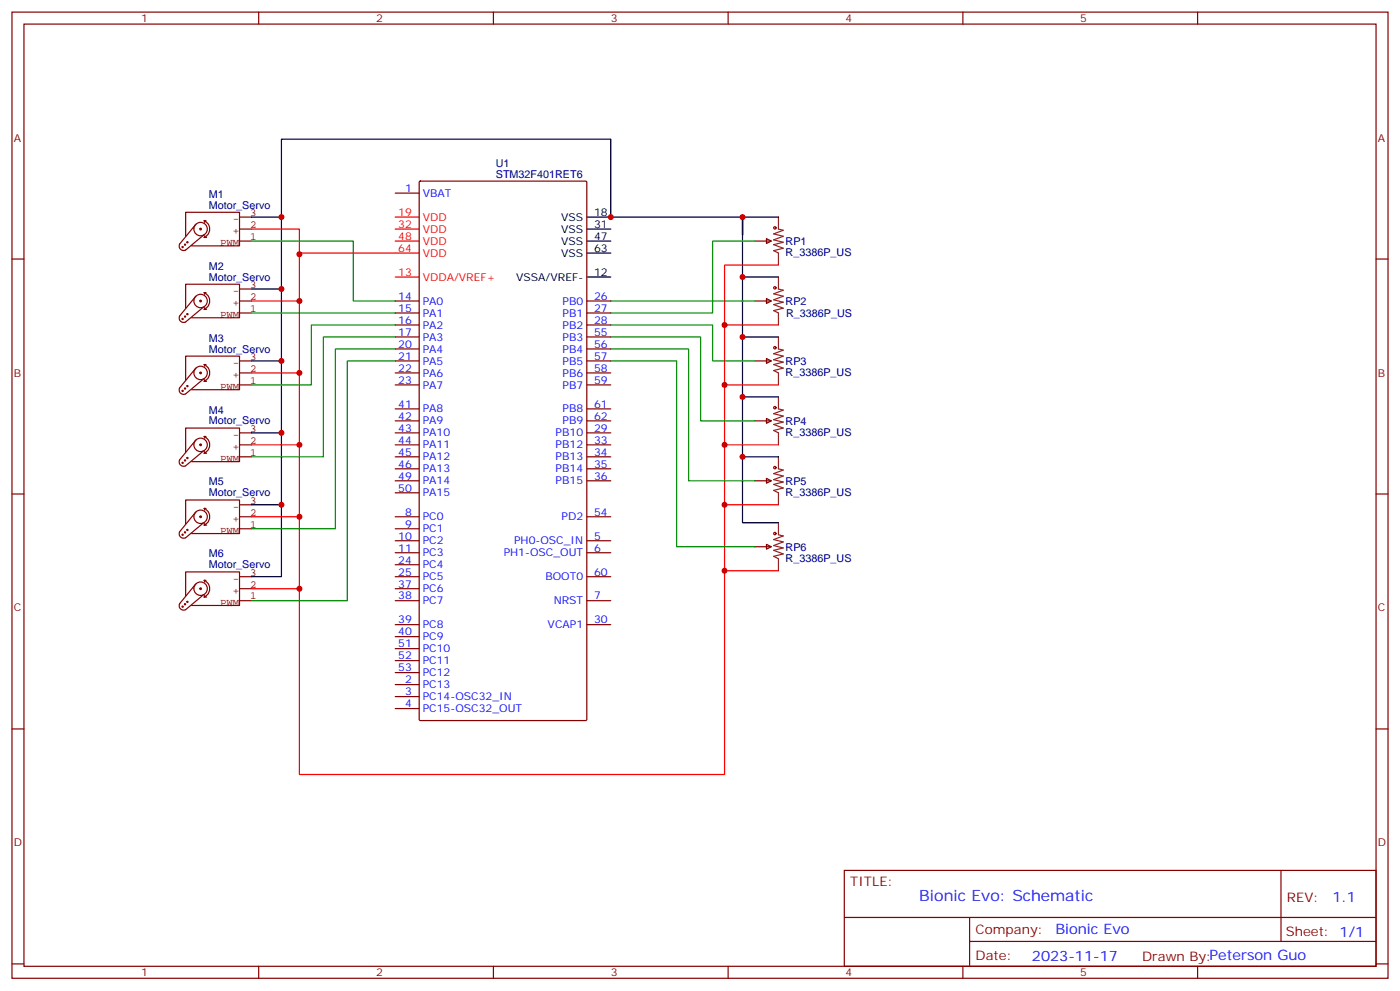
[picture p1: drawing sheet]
<svg xmlns="http://www.w3.org/2000/svg" width="412mm" height="292mm" viewBox="0 0 412 292" stroke-linecap="round" stroke-linejoin="round" font-family="sans-serif">
<g fill="none" stroke="#870000" stroke-width=".35">
<path d="M3.5 3.6h405.4v284.3h-405.4zM7.1 7.1h398.2v277.3h-398.2zM76.2 3.6v3.5M145.3 3.6v3.5M214.5 3.6v3.5M283.6 3.6v3.5M352.8 3.6v3.5M116.4 56.8h7.1M123.5 53.5l.3-.2h48.7l.3 .2 .1 158.2-.2 .3-48.9 .1-.3-.2zM3.5 76.2h3.6M222.2 70.9h5M225.8 70.2l1.4 .7-1.4 .7z"/>
<path d="M405.3 76.2h3.6M116.4 88.6h7.1M116.4 92.1h7.1M116.4 95.6h7.1M116.4 99.2h7.1M172.9 88.6h7M172.9 92.1h7M172.9 95.6h7M172.9 99.2h7M222.2 88.6h5M225.8 87.9l1.4 .7-1.4 .7zM116.4 102.7h7.1"/>
<path d="M116.4 106.2h7.1M116.4 109.7h7.1M116.4 113.3h7.1M172.9 102.7h7M172.9 106.2h7M172.9 109.7h7M172.9 113.3h7M222.2 106.2h5M225.8 105.5l1.4 .7-1.4 .7zM116.4 127.4h7.1M116.4 130.9h7.1M116.4 134.4h7.1"/>
<path d="M116.4 138h7.1M116.4 120.3h7.1M116.4 123.9h7.1M172.9 127.4h7M172.9 130.9h7M172.9 134.4h7M172.9 138h7M172.9 120.3h7M172.9 123.9h7M222.2 123.9h5M225.8 123.2l1.4 .7-1.4 .7zM3.5 145.4h3.6"/>
<path d="M116.4 141.5h7.1M116.4 145h7.1M116.4 152.1h7.1M116.4 155.6h7.1M116.4 159.1h7.1M172.9 141.5h7M172.9 152.1h7M172.9 159.1h7M222.2 141.5h5M225.8 140.8l1.4 .7-1.4 .7zM405.3 145.4h3.6M116.4 162.7h7.1"/>
<path d="M116.4 166.2h7.1M116.4 169.7h7.1M116.4 173.2h7.1M116.4 176.8h7.1M172.9 162.7h7M172.9 169.7h7M172.9 176.8h7M222.2 160.9h5M225.8 160.2l1.4 .7-1.4 .7zM116.4 183.8h7.1M116.4 187.4h7.1M116.4 190.9h7.1"/>
<path d="M116.4 194.4h7.1M116.4 197.9h7.1M172.9 183.8h7M3.5 214.5h3.6M116.4 201.5h7.1M116.4 205h7.1M116.4 208.5h7.1M405.3 214.5h3.6M248.7 256.2h156.6v28.2h-156.6zM377.3 256.2v20.9M248.7 270h156.5M285.6 277.1h119.6"/>
<path d="M285.6 270v14.1M3.5 283.7h3.6M76.2 284.4v3.5M145.3 284.4v3.5M214.5 284.4v3.5M283.6 284.4v3.5M352.8 284.4v3.5M405.3 283.7h3.6"/>
</g>
<g fill="none" stroke="#000" stroke-width=".35">
<path d="M74.1 63.9h8.8M172.9 63.9h7M172.9 67.4h7M172.9 70.9h7M172.9 74.5h7M218.7 63.9v89.9h10.6M229.3 63.9h-49.4v-22.9h-97v128.7h-8.8M74.1 85.1h8.8M172.9 81.5h7M218.7 81.5h10.6M218.7 99.2h10.6M74.1 106.2h8.8"/>
<path d="M218.7 116.8h10.6M74.1 127.4h8.8M218.7 134.4h10.6M74.1 148.6h8.8"/>
</g>
<g fill="none" stroke="#f00" stroke-width=".35">
<path d="M74.1 67.4h14.1v7.4M116.4 63.9h7.1M116.4 67.4h7.1M116.4 70.9h7.1M123.5 74.5h-35.3v153.4h125.2v-59.9h15.9M229.3 78h-15.9v90M74.1 88.6h14.1M116.4 81.5h7.1M213.4 95.6h15.9M74.1 109.7h14.1M213.4 113.3h15.9M74.1 130.9h14.1"/>
<path d="M213.4 130.9h15.9M74.1 152.1h14.1M213.4 148.6h15.9M74.1 173.2h14.1"/>
</g>
<g fill="none" stroke="#850000" stroke-width=".35">
<path d="M53.7 72.6l.3 .1-.2 .2-.2-.2M54.4 71.9l.3 .1-.2 .2-.2-.2M54.7 69.5v-7h15.9v9.9h-14.2M55.1 71.2l.3 .1-.2 .2-.2-.2M57.1 67.2a1.98 1.98 0 0 1 3.1-1.4 1.98 1.98 0 0 1-.2 3.3 1.98 1.98 0 0 1-2.9-1.7M57.7 66l-4.8 5.8a1.31 1.31 0 0 0 .3 1.5 1.31 1.31 0 0 0 1.5 .3M58.9 67.3l.4 .1-.2 .3-.3-.3M60 69.2l-5.3 4.4M60.1 64.9a2.68 2.68 0 0 1 1.7 2.5 2.68 2.68 0 0 1-1.7 2.5M60.1 64.9h.6M60.1 64.9l.2 .6M60.1 69.9h.8"/>
<path d="M60.3 69.4l-.2 .5M70.6 70.9h3.5M70.6 67.4h3.5M70.6 63.9h3.5M53.7 93.8l.3 .1-.2 .2-.2-.2M54.4 93.1l.3 .1-.2 .1-.2-.1M54.7 90.7v-7.1h15.9v9.9h-14.2M55.1 92.3l.3 .2-.2 .1-.2-.1M57.1 88.4a1.98 1.98 0 0 1 3.1-1.5 1.98 1.98 0 0 1-.2 3.4 1.98 1.98 0 0 1-2.9-1.7M57.7 87.2l-4.8 5.8a1.31 1.31 0 0 0 .3 1.5 1.31 1.31 0 0 0 1.5 .3M58.9 88.4l.4 .2-.2 .2-.3-.2M60 90.3l-5.3 4.5"/>
<path d="M60.1 86.1a2.68 2.68 0 0 1 1.7 2.5 2.68 2.68 0 0 1-1.7 2.4M60.1 86.1h.6M60.1 86.1l.2 .5M60.1 91.1h.8M60.3 90.5l-.2 .6M70.6 92.1h3.5M70.6 88.6h3.5M70.6 85.1h3.5M53.7 114.9l.3 .1-.2 .2-.2-.2M54.4 114.2l.3 .1-.2 .2-.2-.2M54.7 111.9v-7.1h15.9v9.9h-14.2M55.1 113.5l.3 .1-.2 .2-.2-.2"/>
<path d="M57.1 109.6a1.98 1.98 0 0 1 3.1-1.5 1.98 1.98 0 0 1-.2 3.4 1.98 1.98 0 0 1-2.9-1.8M57.7 108.3l-4.8 5.9a1.31 1.31 0 0 0 .3 1.5 1.31 1.31 0 0 0 1.5 .2M58.9 109.6l.4 .1-.2 .3-.3-.3M60 111.5l-5.3 4.4M60.1 107.3a2.68 2.68 0 0 1 1.7 2.4 2.68 2.68 0 0 1-1.7 2.5M60.1 107.3h.6M60.1 107.3l.2 .5M60.1 112.2h.8M60.3 111.7l-.2 .5M70.6 113.3h3.5M70.6 109.7h3.5M70.6 106.2h3.5"/>
<path d="M53.7 136.1l.3 .1-.2 .2-.2-.2M54.4 135.4l.3 .1-.2 .2-.2-.2M54.7 133v-7h15.9v9.9h-14.2M55.1 134.7l.3 .1-.2 .2-.2-.2M57.1 130.7a1.98 1.98 0 0 1 3.1-1.4 1.98 1.98 0 0 1-.2 3.3 1.98 1.98 0 0 1-2.9-1.7M57.7 129.5l-4.8 5.8a1.31 1.31 0 0 0 .3 1.5 1.31 1.31 0 0 0 1.5 .3M58.9 130.8l.4 .1-.2 .3-.3-.3M60 132.7l-5.3 4.4M60.1 128.4a2.68 2.68 0 0 1 1.7 2.5 2.68 2.68 0 0 1-1.7 2.5M60.1 128.4h.6M60.1 128.4l.2 .6M60.1 133.4h.8"/>
<path d="M60.3 132.9l-.2 .5M70.6 134.4h3.5M70.6 130.9h3.5M70.6 127.4h3.5M53.7 157.3l.3 .1-.2 .2-.2-.2M54.4 156.6l.3 .1-.2 .1-.2-.1M54.7 154.2v-7.1h15.9v9.9h-14.2M55.1 155.8l.3 .2-.2 .1-.2-.1M57.1 151.9a1.98 1.98 0 0 1 3.1-1.5 1.98 1.98 0 0 1-.2 3.4 1.98 1.98 0 0 1-2.9-1.7M57.7 150.7l-4.8 5.8a1.31 1.31 0 0 0 .3 1.5 1.31 1.31 0 0 0 1.5 .3M58.9 151.9l.4 .2-.2 .2-.3-.2M60 153.8l-5.3 4.5"/>
<path d="M60.1 149.6a2.68 2.68 0 0 1 1.7 2.5 2.68 2.68 0 0 1-1.7 2.4M60.1 149.6h.6M60.1 149.6l.2 .5M60.1 154.6h.8M60.3 154l-.2 .6M70.6 155.6h3.5M70.6 152.1h3.5M70.6 148.6h3.5M52.9 177.7a1.31 1.31 0 0 0 .3 1.5 1.31 1.31 0 0 0 1.5 .2M53.7 178.4l.3 .1-.2 .2-.2-.2M54.4 177.7l.3 .1-.2 .2-.2-.2M54.7 175.4v-7.1h15.9v9.9h-14.2"/>
<path d="M55.1 177l.3 .1-.2 .2-.2-.2M57.1 173.1a1.98 1.98 0 0 1 3.1-1.5 1.98 1.98 0 0 1-.2 3.4 1.98 1.98 0 0 1-2.9-1.8M57.7 171.8l-4.8 5.9M58.9 173.1l.4 .1-.2 .3-.3-.3M60 175l-5.3 4.4M60.1 170.8a2.68 2.68 0 0 1 1.7 2.4 2.68 2.68 0 0 1-1.7 2.5M60.1 170.8h.6M60.1 170.8l.2 .5M60.1 175.7h.8M60.3 175.2l-.2 .5M70.6 176.8h3.5M70.6 173.2h3.5"/>
<path d="M70.6 169.7h3.5"/>
</g>
<g fill="none" stroke="#a10000" stroke-width=".35">
<circle cx="228.2" cy="67.1" r=".35"/>
<circle cx="228.2" cy="84.7" r=".35"/>
<circle cx="228.2" cy="102.3" r=".35"/>
<circle cx="228.2" cy="120" r=".35"/>
<circle cx="228.2" cy="137.6" r=".35"/>
<circle cx="228.2" cy="157" r=".35"/>
</g>
<path d="M229.3 63.9v3.5l1.4 .4-2.8 1 2.8 .7-2.8 1.1 2.8 .7-2.8 .7 2.8 1.1-2.8 .7 1.4 .7v3.5M229.3 81.5v3.6l1.4 .3-2.8 1.1 2.8 .7-2.8 1 2.8 .7-2.8 .7 2.8 1.1-2.8 .7 1.4 .7v3.5M229.3 99.2v3.5l1.4 .3-2.8 1.1 2.8 .7-2.8 1.1 2.8 .7-2.8 .7 2.8 1-2.8 .7 1.4 .7v3.6M229.3 116.8v3.5l1.4 .4-2.8 1 2.8 .7-2.8 1.1 2.8 .7-2.8 .7 2.8 1.1-2.8 .7 1.4 .7v3.5M229.3 134.4v3.6l1.4 .3-2.8 1.1 2.8 .7-2.8 1 2.8 .8-2.8 .7 2.8 1-2.8 .7 1.4 .7v3.6M229.3 153.8v3.6l1.4 .3-2.8 1.1 2.8 .7-2.8 1 2.8 .8-2.8 .7 2.8 1-2.8 .7 1.4 .7v3.6" fill="none" stroke="#8c2424" stroke-width=".35"/>
<path d="M74.1 70.9h30v17.7h12.3M222.2 70.9h-12.3v17.7h-30M74.1 92.1h42.3M116.4 95.6h-24.7v17.7h-17.6M116.4 99.2h-21.2v35.2h-21.1M179.9 95.6h30v10.6h12.3M179.9 99.2h26.5v24.7h15.8M222.2 88.6h-12.3v3.5h-30M116.4 102.7h-17.6v52.9h-24.7M116.4 106.2h-14.1v70.6h-28.2M179.9 102.7h22.9v38.8h19.4M179.9 106.2h19.4v54.7h22.9" fill="none" stroke="#008700" stroke-width=".35"/>
<g fill="#c00">
<circle cx="82.9" cy="63.9" r=".88"/>
<circle cx="82.9" cy="85.1" r=".88"/>
<circle cx="82.9" cy="106.2" r=".88"/>
<circle cx="82.9" cy="127.4" r=".88"/>
<circle cx="82.9" cy="148.6" r=".88"/>
<circle cx="88.2" cy="74.8" r=".88"/>
<circle cx="88.2" cy="88.6" r=".88"/>
<circle cx="88.2" cy="109.7" r=".88"/>
<circle cx="88.2" cy="130.9" r=".88"/>
<circle cx="88.2" cy="152.1" r=".88"/>
<circle cx="88.2" cy="173.2" r=".88"/>
<circle cx="213.4" cy="168" r=".88"/>
<circle cx="213.4" cy="148.6" r=".88"/>
<circle cx="213.4" cy="130.9" r=".88"/>
<circle cx="213.4" cy="113.3" r=".88"/>
<circle cx="218.7" cy="81.5" r=".88"/>
<circle cx="179.9" cy="63.9" r=".88"/>
<circle cx="218.7" cy="63.9" r=".88"/>
<circle cx="218.7" cy="134.4" r=".88"/>
<circle cx="218.7" cy="116.8" r=".88"/>
<circle cx="218.7" cy="99.2" r=".88"/>
<circle cx="213.4" cy="95.6" r=".88"/>
</g>
<text font-size="4.6" fill="#00f" x="270.8" y="265.2">Bionic Evo: Schematic</text>
<g font-size="4.2" fill="#00f">
<text x="392.5" y="265.4">1.1</text>
<text x="310.9" y="275">Bionic Evo</text>
<text x="304" y="282.8">2023-11-17</text>
</g>
<g font-size="3.9" fill="#800">
<text x="250.5" y="260.7">TITLE:</text>
<text x="379.1" y="265.4">REV:</text>
<text x="287.4" y="274.9">Company:</text>
<text x="378.7" y="275.6">Sheet: 1/1</text>
<text x="287.4" y="282.6">Date:</text>
<text x="336.4" y="282.7">Drawn By:Peterson Guo</text>
</g>
<g font-size="3.2" fill="#800">
<text x="41.6" y="6.6">1</text>
<text x="110.8" y="6.6">2</text>
<text x="179.9" y="6.6">3</text>
<text x="249.1" y="6.6">4</text>
<text x="318.2" y="6.6">5</text>
<text x="4.1" y="41.7">A</text>
<text x="405.9" y="41.7">A</text>
<text x="4.1" y="110.8">B</text>
<text x="405.9" y="110.8">B</text>
<text x="4.1" y="180">C</text>
<text x="405.9" y="180">C</text>
<text x="4.1" y="249.1">D</text>
<text x="405.9" y="249.1">D</text>
<text x="41.6" y="287.4">1</text>
<text x="110.8" y="287.4">2</text>
<text x="179.9" y="287.4">3</text>
<text x="249.1" y="287.4">4</text>
<text x="318.2" y="287.4">5</text>
</g>
<g font-size="3.2" fill="#000080">
<text x="146.1" y="52.2">STM32F401RET6</text>
<text x="146.1" y="49.1">U1</text>
<text x="61.5" y="58.2">M1</text>
<text x="61.5" y="61.4">Motor_Servo</text>
<text x="231.4" y="75.3">R_3386P_US</text>
<text x="231.4" y="72.1">RP1</text>
<text x="61.5" y="82.6">Motor_Servo</text>
<text x="61.5" y="79.4">M2</text>
<text x="231.4" y="89.7">RP2</text>
<text x="231.6" y="93.2">R_3386P_US</text>
<text x="61.5" y="100.5">M3</text>
<text x="61.5" y="103.8">Motor_Servo</text>
<text x="231.4" y="107.4">RP3</text>
<text x="231.4" y="110.6">R_3386P_US</text>
<text x="61.5" y="124.9">Motor_Servo</text>
<text x="61.5" y="121.7">M4</text>
<text x="231.4" y="125">RP4</text>
<text x="231.4" y="128.2">R_3386P_US</text>
<text x="61.5" y="142.9">M5</text>
<text x="231.4" y="142.6">RP5</text>
<text x="61.5" y="146.1">Motor_Servo</text>
<text x="231.4" y="145.9">R_3386P_US</text>
<text x="61.5" y="167.3">Motor_Servo</text>
<text x="61.5" y="164">M6</text>
<text x="231.4" y="165.3">R_3386P_US</text>
<text x="231.4" y="162">RP6</text>
</g>
<g font-size="3.2" fill="#00f">
<text x="119.3" y="56.5">1</text>
<text x="124.5" y="57.9">VBAT</text>
<text x="117.3" y="88.2">14</text>
<text x="124.5" y="89.6">PA0</text>
<text x="165.7" y="89.6">PB0</text>
<text x="175" y="88.2">26</text>
<text x="117.3" y="91.8">15</text>
<text x="117.3" y="95.3">16</text>
<text x="124.5" y="93.2">PA1</text>
<text x="165.7" y="93.2">PB1</text>
<text x="175" y="91.8">27</text>
<text x="175" y="95.3">28</text>
<text x="117.3" y="98.8">17</text>
<text x="124.5" y="96.7">PA2</text>
<text x="124.5" y="100.2">PA3</text>
<text x="165.7" y="96.7">PB2</text>
<text x="165.7" y="100.2">PB3</text>
<text x="175" y="98.8">55</text>
<text x="117.3" y="102.3">20</text>
<text x="117.3" y="105.9">21</text>
<text x="124.5" y="103.8">PA4</text>
<text x="124.5" y="107.3">PA5</text>
<text x="165.7" y="103.8">PB4</text>
<text x="165.7" y="107.3">PB5</text>
<text x="175" y="102.3">56</text>
<text x="175" y="105.9">57</text>
<text x="117.3" y="109.4">22</text>
<text x="117.3" y="112.9">23</text>
<text x="124.5" y="110.8">PA6</text>
<text x="165.7" y="110.8">PB6</text>
<text x="175" y="109.4">58</text>
<text x="175" y="112.9">59</text>
<text x="117.3" y="120">41</text>
<text x="124.5" y="114.3">PA7</text>
<text x="165.7" y="114.3">PB7</text>
<text x="175" y="120">61</text>
<text x="117.3" y="123.5">42</text>
<text x="124.5" y="121.4">PA8</text>
<text x="124.5" y="124.9">PA9</text>
<text x="165.7" y="121.4">PB8</text>
<text x="165.7" y="124.9">PB9</text>
<text x="175" y="123.5">62</text>
<text x="117.3" y="127">43</text>
<text x="117.3" y="130.6">44</text>
<text x="124.5" y="128.4">PA10</text>
<text x="124.5" y="132">PA11</text>
<text x="163.7" y="128.4">PB10</text>
<text x="163.7" y="132">PB12</text>
<text x="175" y="127">29</text>
<text x="175" y="130.6">33</text>
<text x="117.3" y="134.1">45</text>
<text x="117.3" y="137.6">46</text>
<text x="124.5" y="135.5">PA12</text>
<text x="163.7" y="135.5">PB13</text>
<text x="175" y="134.1">34</text>
<text x="175" y="137.6">35</text>
<text x="117.3" y="141.1">49</text>
<text x="124.5" y="139">PA13</text>
<text x="124.5" y="142.6">PA14</text>
<text x="163.7" y="139">PB14</text>
<text x="163.7" y="142.6">PB15</text>
<text x="175" y="141.1">36</text>
<text x="117.3" y="144.7">50</text>
<text x="124.5" y="146.1">PA15</text>
<text x="119.3" y="151.7">8</text>
<text x="119.3" y="155.3">9</text>
<text x="124.5" y="153.1">PC0</text>
<text x="165.4" y="153.1">PD2</text>
<text x="175" y="151.7">54</text>
<text x="117.3" y="158.8">10</text>
<text x="124.5" y="156.7">PC1</text>
<text x="124.5" y="160.2">PC2</text>
<text x="151.4" y="160.2">PH0-OSC_IN</text>
<text x="175" y="158.8">5</text>
<text x="117.3" y="162.3">11</text>
<text x="117.3" y="165.8">24</text>
<text x="124.5" y="163.7">PC3</text>
<text x="124.5" y="167.3">PC4</text>
<text x="148.4" y="163.7">PH1-OSC_OUT</text>
<text x="175" y="162.3">6</text>
<text x="117.3" y="169.4">25</text>
<text x="117.3" y="172.9">37</text>
<text x="124.5" y="170.8">PC5</text>
<text x="160.7" y="170.8">BOOT0</text>
<text x="175" y="169.4">60</text>
<text x="117.3" y="176.4">38</text>
<text x="124.5" y="174.3">PC6</text>
<text x="124.5" y="177.8">PC7</text>
<text x="163.1" y="177.8">NRST</text>
<text x="175" y="176.4">7</text>
<text x="117.3" y="183.5">39</text>
<text x="124.5" y="184.9">PC8</text>
<text x="161.3" y="184.9">VCAP1</text>
<text x="175" y="183.5">30</text>
<text x="117.3" y="187">40</text>
<text x="117.3" y="190.5">51</text>
<text x="124.5" y="188.4">PC9</text>
<text x="124.5" y="191.9">PC10</text>
<text x="117.3" y="194.1">52</text>
<text x="117.3" y="197.6">53</text>
<text x="124.5" y="195.5">PC11</text>
<text x="119.3" y="201.1">2</text>
<text x="124.5" y="202.5">PC13</text>
<text x="124.5" y="199">PC12</text>
<text x="119.3" y="204.6">3</text>
<text x="119.3" y="208.2">4</text>
<text x="124.5" y="206.1">PC14-OSC32_IN</text>
<text x="124.5" y="209.6">PC15-OSC32_OUT</text>
</g>
<g font-size="3.2" fill="#840000">
<text x="68.6" y="65.4">-</text>
<text x="73.7" y="63.5">3</text>
<text x="68.6" y="68.9">+</text>
<text x="73.7" y="70.6">1</text>
<text x="73.7" y="67.1">2</text>
<text x="64.8" y="72.4">PWM</text>
<text x="68.6" y="86.6">-</text>
<text x="73.7" y="88.2">2</text>
<text x="73.7" y="84.7">3</text>
<text x="64.8" y="93.6">PWM</text>
<text x="68.6" y="90.1">+</text>
<text x="73.7" y="91.8">1</text>
<text x="68.6" y="107.7">-</text>
<text x="73.7" y="105.9">3</text>
<text x="68.6" y="111.2">+</text>
<text x="73.7" y="112.9">1</text>
<text x="73.7" y="109.4">2</text>
<text x="64.8" y="114.8">PWM</text>
<text x="68.6" y="128.9">-</text>
<text x="73.7" y="130.6">2</text>
<text x="73.7" y="127">3</text>
<text x="64.8" y="135.9">PWM</text>
<text x="68.6" y="132.4">+</text>
<text x="73.7" y="134.1">1</text>
<text x="73.7" y="148.2">3</text>
<text x="68.6" y="153.6">+</text>
<text x="68.6" y="150.1">-</text>
<text x="73.7" y="155.3">1</text>
<text x="73.7" y="151.7">2</text>
<text x="64.8" y="157.1">PWM</text>
<text x="68.6" y="171.2">-</text>
<text x="73.7" y="172.9">2</text>
<text x="73.7" y="169.4">3</text>
<text x="64.8" y="178.3">PWM</text>
<text x="68.6" y="174.7">+</text>
<text x="73.7" y="176.4">1</text>
</g>
<g font-size="3.2" fill="#f00">
<text x="117.3" y="63.5">19</text>
<text x="124.5" y="64.9">VDD</text>
<text x="117.3" y="67.1">32</text>
<text x="117.3" y="70.6">48</text>
<text x="124.5" y="68.5">VDD</text>
<text x="117.3" y="74.1">64</text>
<text x="124.5" y="72">VDD</text>
<text x="124.5" y="75.5">VDD</text>
<text x="117.3" y="81.2">13</text>
<text x="124.5" y="82.6">VDDA/VREF+</text>
</g>
<g font-size="3.2">
<text x="165.3" y="64.9">VSS</text>
<text x="175" y="63.5">18</text>
<text x="165.3" y="68.5">VSS</text>
<text x="175" y="67.1">31</text>
<text x="175" y="70.6">47</text>
<text x="165.3" y="72">VSS</text>
<text x="165.3" y="75.5">VSS</text>
<text x="175" y="74.1">63</text>
<text x="152" y="82.6">VSSA/VREF-</text>
<text x="175" y="81.2">12</text>
</g>
</svg>
